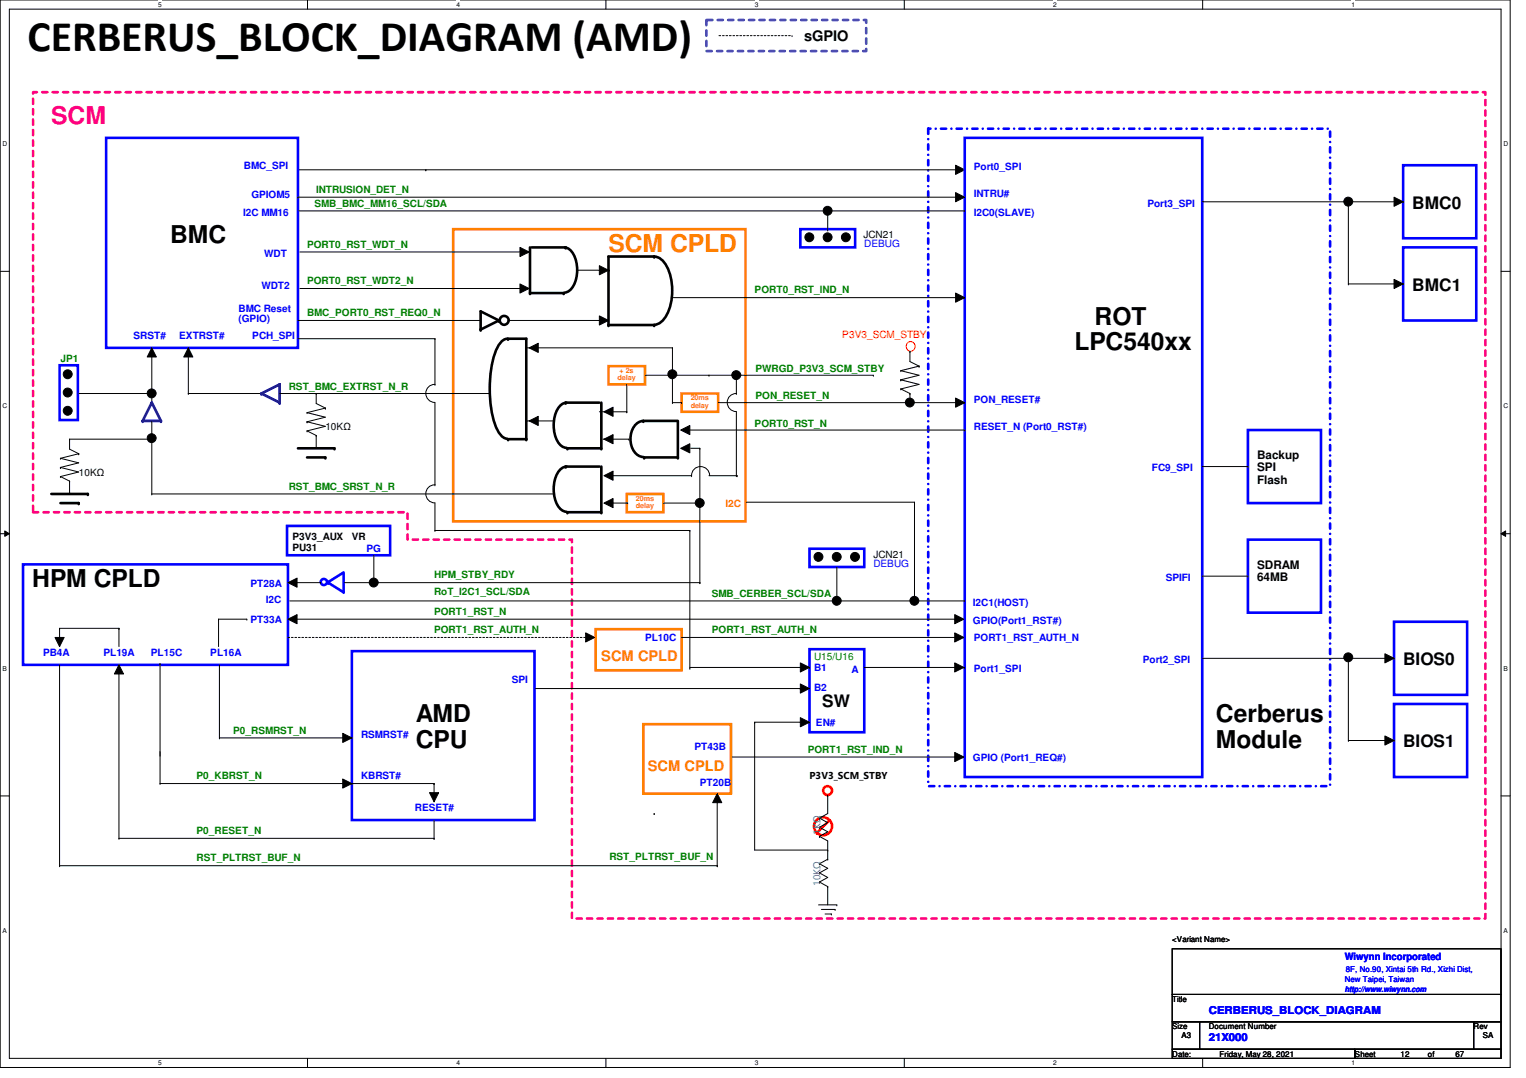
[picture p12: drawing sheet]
<svg xmlns="http://www.w3.org/2000/svg" width="297mm" height="210mm" viewBox="0 0 297 210" stroke-linecap="round" stroke-linejoin="round" font-family="sans-serif">
<path d="M0 0h294v207.9h-294zM1.8 1.8h290.4v204.3h-290.4z" fill="none" stroke="#000" stroke-width=".19"/>
<g fill="#fff">
<path d="M30.8 .2h.7v1.4h-.7z"/>
<path d="M30.8 206.2h.7v1.4h-.7z"/>
</g>
<path d="M59.9 0v1.8M59.9 206.1v1.8" fill="none" stroke="#000" stroke-width=".19"/>
<g fill="#fff">
<path d="M88.9 .2h.6v1.4h-.6z"/>
<path d="M88.9 206.2h.6v1.4h-.6z"/>
</g>
<path d="M117.9 0v1.8M117.9 206.1v1.8" fill="none" stroke="#000" stroke-width=".19"/>
<g fill="#fff">
<path d="M146.9 .2h.7v1.4h-.7z"/>
<path d="M146.9 206.2h.7v1.4h-.7z"/>
</g>
<path d="M176 0v1.8M176 206.1v1.8" fill="none" stroke="#000" stroke-width=".19"/>
<g fill="#fff">
<path d="M205 .2h.7v1.4h-.7z"/>
<path d="M205 206.2h.7v1.4h-.7z"/>
</g>
<path d="M234.1 0v1.8M234.1 206.1v1.8" fill="none" stroke="#000" stroke-width=".19"/>
<g fill="#fff">
<path d="M263.1 .2h.7v1.4h-.7z"/>
<path d="M263.1 206.2h.7v1.4h-.7z"/>
<path d="M.5 27.3h.9v1.4h-.9z"/>
<path d="M292.6 27.3h.9v1.4h-.9z"/>
<path d="M.5 78.4h.9v1.4h-.9z"/>
<path d="M292.6 78.4h.9v1.4h-.9z"/>
</g>
<path d="M0 52.8h1.8M292.2 52.8h1.8" fill="none" stroke="#000" stroke-width=".19"/>
<g fill="#fff">
<path d="M.5 129.5h.8v1.4h-.8z"/>
<path d="M292.6 129.5h.9v1.4h-.9z"/>
</g>
<path d="M0 103.9h1.8M.9 103.4l.9 .5-.9 .5zM292.2 103.9l.9-.5v1zM292.2 103.9h1.8" fill="none" stroke="#000" stroke-width=".19"/>
<path d="M.9 103.4l.9 .5-.9 .5zM292.2 103.9l.9-.5v1z" fill="#000"/>
<g fill="#fff">
<path d="M.5 180.5h.8v1.4h-.8z"/>
<path d="M292.6 180.5h.9v1.4h-.9z"/>
</g>
<g fill="none" stroke="#000" stroke-width=".19">
<path d="M58 38.4h.1M58 38.4h129.6M58.2 33.1h129.6M82.9 33.1h.1M186 32.2l1.8 .9-1.8 .9zM186 37.5l1.8 .9-1.8 .9zM187.8 33.1h.1M234 39.3h39.1M262.5 39.3v16M271.4 38.4l1.7 .9-1.7 .9zM273.1 39.3h.1M58.2 41.1h129.6"/>
<path d="M58.4 49.1h44.2M58.4 56.2h44.2M101.2 48.2l1.8 .9-1.8 .9zM101.2 55.3l1.8 .9-1.8 .9zM102.6 49.1h.1M102.6 56.2h.1M112.4 52.6h6.2M116.7 51.7l1.7 .9-1.7 .9zM118.6 52.6h.1M130.9 58h56.9M161.1 44.8h.1M161.1 41.1v3.7"/>
<path d="M186 57.1l1.8 .9-1.8 .8zM187.8 41.1h.1M187.8 58h.1M262.5 55.3h.1M262.5 55.3h10.6M271.4 54.4l1.7 .9-1.7 .9zM273.1 55.3h.1M29.5 67.7l.9 1.8h-1.7zM29.5 78.4h.1M29.5 67.7v10.7M36.7 67.7l.8 1.8h-1.7zM36.7 76.6h.1"/>
<path d="M36.7 67.7v8.9M58 62.4h35.6M58 66h26.7M84.7 66h.1M84.7 74.8h.1M84.7 66v8.8M93.6 62.4h.1M98.9 62.4h18.7M102.4 67.7h28.5M103 67.7l1.8-.9v1.8zM116.7 61.5l1.7 .9-1.7 .9zM117.6 62.4h.1"/>
<path d="M122 74.8v5.4M125.6 73.1h44.4M130.9 67.7h.1M130.9 73.1h.1M130.9 78.4h.1M130.9 67.7v10.7M138 73.1h.1M170 73.1h.1M175.3 75.7h.1M175.3 74h.1M175.3 72.2h.1M175.3 74l3.6 .8-3.6 .9"/>
<path d="M175.3 72.2l3.6 .9-3.6 .9M175.3 75.7l1.8 .9M177.1 76.6h.1M177.1 68.5h.1M177.1 68.5v1.9M178.9 71.3h.1M178.9 71.3l-3.6 .9M122 80.2h.1M0 155h1.8M292.2 155h1.8"/>
<circle cx="262.4" cy="39.3" r=".87"/>
<circle cx="157.5" cy="46.2" r=".87"/>
<circle cx="161.1" cy="46.2" r=".87"/>
<circle cx="161.1" cy="41" r=".87"/>
<circle cx="164.7" cy="46.2" r=".87"/>
<circle cx="13.2" cy="76.4" r=".87"/>
<circle cx="13.2" cy="80" r=".87"/>
<circle cx="13.2" cy="72.9" r=".87"/>
<circle cx="29.5" cy="76.6" r=".87"/>
<circle cx="130.9" cy="72.9" r=".87"/>
<circle cx="143.3" cy="73" r=".87"/>
</g>
<path d="M140 6.9h14.2M154.2 6.9h.1" fill="none" stroke="#000" stroke-width=".19" stroke-dasharray=".3 .3"/>
<path d="M137.5 3.9h31.1v6h-31.1z" fill="none" stroke="#0080c0" stroke-width=".51" stroke-dasharray="1 1"/>
<path d="M180.7 25.1h78.2v128h-78.2z" fill="none" stroke="#00f" stroke-width=".51" stroke-dasharray="1 1 0 1"/>
<path d="M88.2 44.6h56.9v56.9h-56.9zM118.4 71.3h7.2v3.5h-7.2zM132.7 76.6h7.1v3.6h-7.1zM122 96.2h7.1v3.5h-7.1zM115.9 122.5h16.8v8h-16.8zM125.2 141h17.1v13.5h-17.1z" fill="none" stroke="#ff8000" stroke-width=".51"/>
<g fill="none" stroke="#00f" stroke-width=".51">
<path d="M20.7 26.8h37.3v40.9h-37.3zM187.8 26.8h46.2v124.5h-46.2zM273.1 32.2h14.3v14.2h-14.3zM155.8 44.6h10.7v3.6h-10.7zM273.1 48.2h14.3v14.2h-14.3zM11.6 71.1h3.6v10.7h-3.6zM242.9 83.7h14.2v14.3h-14.2zM4.5 109.9h51.5v19.6h-51.5zM55.9 102.4h20v5.7h-20zM157.6 106.8h10.6v3.6h-10.6zM242.9 105.1h14.2v14.2h-14.2zM68.5 126.8h35.6v32.9h-35.6z"/>
<path d="M157.6 126.4h10.6v16.2h-10.6zM271.4 121.1h14.2v14.2h-14.2zM271.4 137.1h14.2v14.2h-14.2z"/>
</g>
<g fill="#000">
<path d="M186 32.2l1.8 .9-1.8 .9z" fill-rule="evenodd"/>
<path d="M186 37.5l1.8 .9-1.8 .9z" fill-rule="evenodd"/>
<path d="M271.4 38.4l1.7 .9-1.7 .9z" fill-rule="evenodd"/>
<path d="M101.2 48.2l1.8 .9-1.8 .9z" fill-rule="evenodd"/>
<path d="M101.2 55.3l1.8 .9-1.8 .9z" fill-rule="evenodd"/>
<path d="M116.7 51.7l1.7 .9-1.7 .9z" fill-rule="evenodd"/>
<path d="M186 57.1l1.8 .9-1.8 .8z" fill-rule="evenodd"/>
<path d="M271.4 54.4l1.7 .9-1.7 .9z" fill-rule="evenodd"/>
<path d="M29.5 67.7l.9 1.8h-1.7z" fill-rule="evenodd"/>
<path d="M36.7 67.7l.8 1.8h-1.7z" fill-rule="evenodd"/>
<path d="M103 67.7l1.8-.9v1.8z" fill-rule="evenodd"/>
<path d="M116.7 61.5l1.7 .9-1.7 .9z" fill-rule="evenodd"/>
<circle cx="262.4" cy="39.3" r=".87"/>
<circle cx="157.5" cy="46.2" r=".87"/>
<circle cx="161.1" cy="46.2" r=".87"/>
<circle cx="161.1" cy="41" r=".87"/>
<circle cx="164.7" cy="46.2" r=".87"/>
<circle cx="13.2" cy="76.4" r=".87"/>
<circle cx="13.2" cy="80" r=".87"/>
<circle cx="13.2" cy="72.9" r=".87"/>
<circle cx="29.5" cy="76.6" r=".87"/>
<circle cx="130.9" cy="72.9" r=".87"/>
<circle cx="143.3" cy="73" r=".87"/>
</g>
<g fill="none" stroke="#000" stroke-width=".51">
<path d="M103.2 48.2v8.9M103.3 57.1h6.4M103.5 48.2h6.6M109.9 48.2a3.1 3.1 0 0 1 2.3 2.7 6 6 0 0 1-1.4 5.7l-.9 .4M93.6 60.6l3.5 1.8-3.5 1.8zM98.7 66a2.53 2.53 0 0 0-1.8 1.6 22.3 22.3 0 0 0 0 16.2 2.53 2.53 0 0 0 1.8 1.6M98.9 66h3.5v19.5M127.3 63.2a4 4 0 0 0 3.1-3.3 10.5 10.5 0 0 0-1.3-9l-1.1-.8-.7-.1h-8.9v13.3h8.9"/>
<circle cx="98.1" cy="62.4" r=".87"/>
</g>
<g fill="#000">
<circle cx="103.2" cy="57.1" r=".25"/>
<circle cx="109.7" cy="57.1" r=".25"/>
<circle cx="110.1" cy="48.2" r=".25"/>
<circle cx="127.3" cy="50" r=".25"/>
<circle cx="93.6" cy="64.2" r=".25"/>
<circle cx="97.1" cy="62.4" r=".25"/>
<circle cx="98.9" cy="66" r=".25"/>
<circle cx="118.4" cy="63.3" r=".25"/>
<circle cx="127.3" cy="63.3" r=".25"/>
<circle cx="102.4" cy="85.5" r=".25"/>
</g>
<circle cx="177.2" cy="67.4" r=".9" fill="none" stroke="#f00" stroke-width=".19"/>
<path d="M54.4 74.8l-3.5 1.8" fill="none" stroke="#0000a0" stroke-width=".51"/>
<circle cx="54.4" cy="74.8" r=".25" fill="#0000a0"/>
<path d="M54.4 74.8v3.6" fill="none" stroke="#0000a0" stroke-width=".51"/>
<circle cx="54.4" cy="78.4" r=".25" fill="#0000a0"/>
<g fill="none" stroke="#000" stroke-width=".19">
<path d="M15.3 76.6h14.2M29.5 76.6h.1M36.7 76.6h14.2M50.9 76.6h.1M84.7 74.8a1.76 1.76 0 0 0-1.8 1.8 1.76 1.76 0 0 0 1.8 1.8M130.9 78.4h1.8M132.7 78.4h.1M139.8 78.4h48M177.1 70.4l1.8 .9M178.9 71.3h.1M187.8 78.4h.1M59.8 83.9h.1"/>
<path d="M63.3 83l-3.5 .9"/>
</g>
<path d="M50.9 76.6l3.5 1.8" fill="none" stroke="#0000a0" stroke-width=".51"/>
<circle cx="50.9" cy="76.6" r=".25" fill="#0000a0"/>
<g fill="none" stroke="#000" stroke-width=".19">
<path d="M54.4 76.6h40.9M95.3 76.6h.1M143.3 76.6a1.76 1.76 0 0 0-1.7 1.8 1.76 1.76 0 0 0 1.7 1.7M177.1 78.4h.1M177.1 76.6v1.8M59.8 82.1h.1M59.8 82.1l3.5 .9M59.8 83.9l1.7 .9M61.5 84.8h.1M63.3 81.2l-3.5 .9M116.7 80.2h5.3M122 80.2h.1"/>
<circle cx="177.1" cy="78.4" r=".87"/>
</g>
<circle cx="177.1" cy="78.4" r=".87" fill="#000"/>
<path d="M29.5 78.4l1.8 3.6" fill="none" stroke="#0000a0" stroke-width=".51"/>
<circle cx="31.3" cy="82" r=".25" fill="#0000a0"/>
<path d="M27.8 82h3.5" fill="none" stroke="#0000a0" stroke-width=".51"/>
<circle cx="27.8" cy="82" r=".25" fill="#0000a0"/>
<path d="M143.3 76.6h.1M143.3 73.1v3.5M186 77.5l1.8 .9-1.8 .9zM59.8 80.3h.1M59.8 80.3l3.5 .9M102.4 82h5.4M107.8 82h.1" fill="none" stroke="#000" stroke-width=".19"/>
<path d="M186 77.5l1.8 .9-1.8 .9z" fill-rule="evenodd" fill="#000"/>
<path d="M29.5 78.4l-1.7 3.6" fill="none" stroke="#0000a0" stroke-width=".51"/>
<circle cx="29.5" cy="78.4" r=".25" fill="#0000a0"/>
<g fill="none" stroke="#000" stroke-width=".19">
<path d="M61.5 76.6h.1M61.5 76.6v2l1.8 .9M63.3 79.5h.1M63.3 79.5l-3.5 .8M84.7 78.4v16M11.8 92.8h.1M11.8 91h.1M11.8 89.2h.1M11.8 91l3.5 .9-3.5 .9M11.8 89.2l3.5 .9-3.5 .9M11.8 92.8l1.7 .9M13.5 93.7h.1"/>
<path d="M13.5 85.5h.1M13.5 96h.1M13.5 85.5h16M13.5 85.5v2l1.8 .8M13.5 93.7v2.3M15.3 88.3h.1M15.3 88.3l-3.5 .9M29.5 96.2h.1M29.5 85.5h.1M29.5 82v14.2M29.5 96.2h78.4M61.5 87.1h.1"/>
<path d="M61.5 84.8v2.3M84.7 94.4h.1M84.7 94.4a1.76 1.76 0 0 0-1.8 1.8 1.76 1.76 0 0 0 1.8 1.7M84.7 98v5.3M103 82l1.8-.9v1.7zM107.9 96.2h.1M117.4 85.5h5M117.6 80.2l1.7-.9v1.8zM117.6 85.5l1.7-.9v1.8zM117.6 92.6l1.7-.9v1.8zM117.6 98l1.7-.9v1.7zM118.4 92.6h16.2"/>
<path d="M118.4 98h3.8M122.2 98h.1M122.4 85.5h.1M129.1 98h7.3M132.5 83.7l1.8-.9v1.8zM132.5 87.3l1.8-.9v1.8zM134.1 83.7h53.7M134.4 87.3h1.8M134.6 92.6h.1M134.6 92.6a1.76 1.76 0 0 1 1.8-1.8 1.76 1.76 0 0 1 1.7 1.8M136.2 87.3h.1M136.2 87.3v26.2"/>
<path d="M136.4 98h.1M138 92.6h5.5M143.3 92.6h.1M143.3 80.2v12.4M143.5 92.6h.1M145.3 97.8h32.7M178 97.8h.1M178 97.8v19.2M187.8 83.7h.1M234 90.8h8.9M242.9 90.8h.1M72.8 113.5h.1"/>
<path d="M72.8 108.1v5.4M84.7 103.3h.1M84.7 103.3h49.6M134.3 103.3h.1M134.3 103.3v26.8M136.2 113.5h.1M162.9 117h.1M162.9 110.4v6.6M178 117h.1M11.6 122.3h.1M11.6 122.3v3.6M23.2 122.3h.1"/>
<path d="M23.2 122.3v3.6M42.5 120.6h.1M42.5 120.6v5.3M134.3 130.1h.1"/>
<circle cx="29.5" cy="85.3" r=".87"/>
<circle cx="136.2" cy="97.9" r=".87"/>
<circle cx="159.3" cy="108.4" r=".87"/>
<circle cx="162.9" cy="108.4" r=".87"/>
<circle cx="166.4" cy="108.4" r=".87"/>
</g>
<g fill="none" stroke="#000" stroke-width=".51">
<path d="M110.1 78.4h6.6M110.3 78.4a3 3 0 0 0-2.3 2.7 6 6 0 0 0 1.3 5.7l1 .4M117 78.4v8.9M10 96.2h7.1M11.8 98h3.5M58 87.3h7.1M59.8 89.1h3.5M98.9 85.5h3.5M110.1 90.8h6.6M110.3 90.8a3 3 0 0 0-2.3 2.8 6 6 0 0 0 1.3 5.7l1 .4M110.4 87.3h6.4M110.4 99.7h6.4"/>
<path d="M117 90.8v8.9M125.4 89.1h6.4M131.8 82h-6.6a3.1 3.1 0 0 0-2.5 3.5 3.3 3.3 0 0 0 2.5 3.5M131.9 82v7.1"/>
</g>
<g fill="#000">
<circle cx="110.1" cy="78.4" r=".25"/>
<circle cx="15.3" cy="98" r=".25"/>
<circle cx="17.1" cy="96.2" r=".25"/>
<circle cx="63.3" cy="89.1" r=".25"/>
<circle cx="65.1" cy="87.3" r=".25"/>
<circle cx="98.9" cy="85.5" r=".25"/>
<circle cx="110.1" cy="90.8" r=".25"/>
<circle cx="110.4" cy="99.7" r=".25"/>
<circle cx="110.4" cy="87.3" r=".25"/>
<circle cx="117" cy="99.7" r=".25"/>
<circle cx="117" cy="87.3" r=".25"/>
<circle cx="125.2" cy="82" r=".25"/>
<circle cx="125.4" cy="89.1" r=".25"/>
<circle cx="131.9" cy="89.1" r=".25"/>
</g>
<g fill="#000">
<path d="M103 82l1.8-.9v1.7z" fill-rule="evenodd"/>
<path d="M117.6 80.2l1.7-.9v1.8z" fill-rule="evenodd"/>
<path d="M117.6 85.5l1.7-.9v1.8z" fill-rule="evenodd"/>
<path d="M117.6 92.6l1.7-.9v1.8z" fill-rule="evenodd"/>
<path d="M117.6 98l1.7-.9v1.7z" fill-rule="evenodd"/>
<path d="M132.5 83.7l1.8-.9v1.8z" fill-rule="evenodd"/>
<path d="M132.5 87.3l1.8-.9v1.8z" fill-rule="evenodd"/>
<circle cx="29.5" cy="85.3" r=".87"/>
<circle cx="136.2" cy="97.9" r=".87"/>
<circle cx="159.3" cy="108.4" r=".87"/>
<circle cx="162.9" cy="108.4" r=".87"/>
<circle cx="166.4" cy="108.4" r=".87"/>
</g>
<path d="M6.4 17.9h282.7v161h-177.8v-73.8h-32v-5.4h-72.9z" fill="none" stroke="#ff0080" stroke-width=".51" stroke-dasharray="1 1"/>
<path d="M66.9 111.7v3.5" fill="none" stroke="#00f" stroke-width=".51"/>
<circle cx="66.9" cy="115.2" r=".25" fill="#00f"/>
<path d="M66.9 111.5l-2.9 1.7" fill="none" stroke="#00f" stroke-width=".51"/>
<circle cx="64" cy="113.2" r=".25" fill="#00f"/>
<g fill="#000">
<path d="M56 113.5l1.8-.9v1.7z" fill-rule="evenodd"/>
<circle cx="72.7" cy="113.4" r=".87"/>
</g>
<g fill="none" stroke="#000" stroke-width=".19">
<path d="M56 113.5l1.8-.9v1.7zM56.4 113.5h6M62.4 113.5h.1M67.1 113.5h69.1M136.2 113.5h.1M234 112.2h8.9M242.9 112.2h.1"/>
<circle cx="72.7" cy="113.4" r=".87"/>
</g>
<g fill="none" stroke="#00f" stroke-width=".51">
<path d="M63.9 113.5l2.8 1.7"/>
<circle cx="63.1" cy="113.3" r=".61"/>
</g>
<circle cx="63.9" cy="113.5" r=".25" fill="#00f"/>
<g fill="none" stroke="#000" stroke-width=".19">
<path d="M56.4 117h131.4M185.8 119.7l1.8 .9-1.8 .9zM187.8 117h.1M10.7 124.1h1.8l-.9 1.8zM11.6 122.3h11.6M23.2 129.5l.8 1.7h-1.7zM23.2 122.3h.1M31.2 129.2h.1M31.2 129.2v23.4M42.5 120.6h5.5M42.7 129.5v14.2M48 120.6h.1"/>
<path d="M56 120.6l1.8-.9v1.8zM56 120.6h129.8M104.2 134.1h51.6M114 123.2l1.8 .9-1.8 .9zM132.7 124.1h53.7M134.3 130h23.3M155.8 129.1l1.8 .9-1.8 .9zM155.8 133.2l1.8 .9-1.8 .9zM155.8 139.7l1.8 .9-1.8 .9zM155.8 134.1h.1M157.6 130h.1M168.2 130h19.6"/>
<path d="M185.8 123.2l1.8 .9-1.8 .9zM185.8 129.1l1.8 .9-1.8 .9zM185.8 120.6h.1M187.8 130h.1M234 128.2h37.4M262.5 128.2v16M269.6 127.3l1.8 .9-1.8 .9zM271.4 128.2h.1M31.2 152.6h.1M31.2 152.6h53.3M42.7 143.7h.1M42.7 143.7h25.8"/>
<path d="M66.7 142.8l1.8 .9-1.8 .9zM66.7 151.7l1.8 .9-1.8 .9zM68.5 143.7h.1M68.5 152.6h.1M83.6 154.3h1.8l-.9 1.8zM84.5 152.6h.1M84.5 152.6v3.5M84.5 159.7v3.5M139.6 154.5l.9 1.8h-1.8zM142.4 147.4h44.9M146.9 140.6h.1M146.9 140.6v24.9"/>
<path d="M146.9 140.6h10.7M157.6 140.6h.1M185.8 146.5l1.8 .9-1.8 .9zM187.3 147.4h.1M262.5 144.2h.1M262.5 144.2h8.9M269.6 143.3l1.8 .9-1.8 .9zM271.4 144.2h.1M84.5 163.2h.1"/>
<circle cx="162.9" cy="117" r=".87"/>
<circle cx="178" cy="117" r=".87"/>
<circle cx="262.4" cy="128" r=".87"/>
</g>
<g fill="#000">
<path d="M10.7 124.1h1.8l-.9 1.8z" fill-rule="evenodd"/>
<path d="M23.2 129.5l.8 1.7h-1.7z" fill-rule="evenodd"/>
<path d="M56 120.6l1.8-.9v1.8z" fill-rule="evenodd"/>
<path d="M114 123.2l1.8 .9-1.8 .9z" fill-rule="evenodd"/>
<path d="M155.8 129.1l1.8 .9-1.8 .9z" fill-rule="evenodd"/>
<path d="M155.8 133.2l1.8 .9-1.8 .9z" fill-rule="evenodd"/>
<path d="M185.8 119.7l1.8 .9-1.8 .9z" fill-rule="evenodd"/>
<path d="M185.8 123.2l1.8 .9-1.8 .9z" fill-rule="evenodd"/>
<path d="M185.8 129.1l1.8 .9-1.8 .9z" fill-rule="evenodd"/>
<path d="M269.6 127.3l1.8 .9-1.8 .9z" fill-rule="evenodd"/>
<path d="M66.7 142.8l1.8 .9-1.8 .9z" fill-rule="evenodd"/>
<path d="M66.7 151.7l1.8 .9-1.8 .9z" fill-rule="evenodd"/>
<path d="M83.6 154.3h1.8l-.9 1.8z" fill-rule="evenodd"/>
<path d="M139.6 154.5l.9 1.8h-1.8z" fill-rule="evenodd"/>
<path d="M155.8 139.7l1.8 .9-1.8 .9z" fill-rule="evenodd"/>
<path d="M185.8 146.5l1.8 .9-1.8 .9z" fill-rule="evenodd"/>
<path d="M269.6 143.3l1.8 .9-1.8 .9z" fill-rule="evenodd"/>
<circle cx="162.9" cy="117" r=".87"/>
<circle cx="178" cy="117" r=".87"/>
<circle cx="262.4" cy="128" r=".87"/>
</g>
<path d="M56 124.1h58.7M114.7 124.1h.1" fill="none" stroke="#000" stroke-width=".19" stroke-dasharray=".3 .3"/>
<g fill="none" stroke="#f00" stroke-width=".51">
<path d="M161.5 159.7l-2.5 2.4"/>
<circle cx="161.1" cy="153.9" r=".87"/>
</g>
<circle cx="159" cy="162.1" r=".25" fill="#f00"/>
<g fill="none" stroke="#000" stroke-width=".19">
<path d="M11.6 129.5v39.1M23.2 129.5v33.7M127.3 158.4h.1M139.6 154.9v13.7M159.5 159.3h.1M159.5 159.3l1.6 .9-1.6 .9M161.1 154.9h.1M161.1 154.9v3.5l-1.6 .9M11.6 168.6h.1M11.6 168.6h128M23.2 163.2h.1M23.2 163.2h61.3"/>
<path d="M84.5 163.2h.1M139.6 168.6h.1M146.9 165.5h14.2M159.3 176.2h3.6M159.5 162.9h.1M159.5 161.1h.1M159.5 171.7h.1M159.5 170h.1M159.5 168.2h.1M159.5 162.9l1.6 .8v3.6M159.5 161.1l1.6 .9-1.6 .9M159.5 171.7l1.6 .9"/>
<path d="M159.5 170l1.6 .9-1.6 .8M159.5 168.2l1.6 .9-1.6 .9M159.9 177.1h2.7M160.6 178h1.2M161.1 167.3h.1M161.1 165.5h.1M161.1 172.6h.1M161.1 172.6v3.6M161.1 167.3l-1.6 .9M161.8 178h.1M162.6 177.1h.1M162.9 176.2h.1"/>
<path d="M228.2 184.7h64v8.9h-64zM228.2 193.6h64v5.4h-64zM228.2 199h5.3v5.3h-5.3zM233.5 199h53.3v5.3h-53.3zM286.8 199h5.4v5.3h-5.4zM228.2 204.3h35.5v1.8h-35.5zM263.7 204.3h28.5v1.8h-28.5z"/>
</g>
<circle cx="160.2" cy="160.9" r="1.76" fill="none" stroke="#f00" stroke-width=".51"/>
<text font-size="8.5" x="5.4" y="9.9">CERBERUS_BLOCK_DIAGRAM (AMD)</text>
<text font-size="4.8" fill="#ff0080" x="10" y="24.2">SCM</text>
<g font-size="4.8">
<text x="33.1" y="47.3">BMC</text>
<text x="213.1" y="63.3">ROT</text>
<text x="209.1" y="68.2">LPC540xx</text>
<text x="6.3" y="114.3">HPM CPLD</text>
<text x="80.9" y="140.6">AMD</text>
<text x="236.7" y="140.6">Cerberus</text>
<text x="80.9" y="145.6">CPU</text>
<text x="236.7" y="145.6">Module</text>
</g>
<text font-size="4.8" fill="#ff8000" x="118.4" y="49.1">SCM CPLD</text>
<g font-size="3.3">
<text x="274.9" y="40.6">BMC0</text>
<text x="274.9" y="56.6">BMC1</text>
<text x="273.1" y="129.5">BIOS0</text>
<text x="160.1" y="137.7">SW</text>
<text x="273.1" y="145.5">BIOS1</text>
</g>
<text font-size="2.8" x="156.5" y="8">sGPIO</text>
<g font-size="2.8" fill="#ff8000">
<text x="117" y="128.7">SCM CPLD</text>
<text x="126.1" y="150">SCM CPLD</text>
</g>
<g font-size="2.3">
<text x="244.7" y="89.4">Backup</text>
<text x="244.7" y="91.8">SPI</text>
<text x="244.7" y="94.1">Flash</text>
<text x="244.7" y="110.7">SDRAM</text>
<text x="244.7" y="113.1">64MB</text>
</g>
<g font-size="2.1" fill="#00f">
<text x="235.3" y="197.4">CERBERUS_BLOCK_DIAGRAM</text>
<text x="235.3" y="202.7">21X000</text>
</g>
<g font-size="1.9" fill="#00f">
<text x="47.5" y="32.9">BMC_SPI</text>
<text x="189.6" y="33.1">Port0_SPI</text>
<text x="47.3" y="42">I2C MM16</text>
<text x="48.9" y="38.6">GPIOM5</text>
<text x="189.6" y="38.4">INTRU#</text>
<text x="189.6" y="42">I2C0(SLAVE)</text>
<text x="223.3" y="40.2">Port3_SPI</text>
<text x="51.4" y="50">WDT</text>
<text x="168.2" y="48.2">DEBUG</text>
<text x="50.9" y="56.2">WDT2</text>
<text x="26" y="66">SRST#</text>
<text x="34.9" y="66">EXTRST#</text>
<text x="46.4" y="60.7">BMC Reset</text>
<text x="46.4" y="62.7">(GPIO)</text>
<text x="49.1" y="66">PCH_SPI</text>
<text x="189.6" y="83.8">RESET_N (Port0_RST#)</text>
<text x="189.6" y="78.4">PON_RESET#</text>
<text x="224.2" y="91.8">FC9_SPI</text>
<text x="71.3" y="107.4">PG</text>
<text x="170" y="110.4">DEBUG</text>
<text x="226.9" y="113.1">SPIFI</text>
<text x="48.8" y="114.4">PT28A</text>
<text x="51.8" y="117.4">I2C</text>
<text x="189.4" y="117.9">I2C1(HOST)</text>
<text x="48.8" y="121.3">PT33A</text>
<text x="125.6" y="124.8">PL10C</text>
<text x="189.4" y="121.5">GPIO(Port1_RST#)</text>
<text x="189.6" y="124.8">PORT1_RST_AUTH_N</text>
<text x="8.4" y="127.7">PB4A</text>
<text x="20.1" y="127.7">PL19A</text>
<text x="29.4" y="127.7">PL15C</text>
<text x="40.9" y="127.7">PL16A</text>
<text x="158.5" y="130.7">B1</text>
<text x="165.7" y="131.1">A</text>
<text x="189.6" y="130.9">Port1_SPI</text>
<text x="222.5" y="129.1">Port2_SPI</text>
<text x="99.6" y="133.1">SPI</text>
<text x="158.5" y="134.6">B2</text>
<text x="70.3" y="143.7">RSMRST#</text>
<text x="158.8" y="141.4">EN#</text>
<text x="135.2" y="146">PT43B</text>
<text x="189.4" y="148.2">GPIO (Port1_REQ#)</text>
<text x="70.3" y="151.7">KBRST#</text>
<text x="136.2" y="153.1">PT20B</text>
<text x="80.8" y="157.9">RESET#</text>
<text x="261.7" y="186.9">Wiwynn Incorporated</text>
</g>
<g font-size="1.9" fill="#008000">
<text x="61.2" y="40.4">SMB_BMC_MM16_SCL/SDA</text>
<text x="61.5" y="37.5">INTRUSION_DET_N</text>
<text x="59.8" y="48.2">PORT0_RST_WDT_N</text>
<text x="59.8" y="55.3">PORT0_RST_WDT2_N</text>
<text x="146.9" y="57.1">PORT0_RST_IND_N</text>
<text x="59.8" y="61.6">BMC_PORT0_RST_REQ0_N</text>
<text x="11.8" y="70.4">JP1</text>
<text x="56.2" y="75.9">RST_BMC_EXTRST_N_R</text>
<text x="147.1" y="72.4">PWRGD_P3V3_SCM_STBY</text>
<text x="147.1" y="77.7">PON_RESET_N</text>
<text x="146.9" y="83.1">PORT0_RST_N</text>
<text x="56.2" y="95.5">RST_BMC_SRST_N_R</text>
<text x="84.5" y="112.6">HPM_STBY_RDY</text>
<text x="84.5" y="119.7">PORT1_RST_N</text>
<text x="84.5" y="116">RoT_I2C1_SCL/SDA</text>
<text x="138.6" y="116.2">SMB_CERBER_SCL/SDA</text>
<text x="84.5" y="123.3">PORT1_RST_AUTH_N</text>
<text x="138.6" y="123.3">PORT1_RST_AUTH_N</text>
<text x="158.5" y="128.6">U15/U16</text>
<text x="45.4" y="142.8">P0_RSMRST_N</text>
<text x="157.2" y="146.6">PORT1_RST_IND_N</text>
<text x="38.3" y="151.7">P0_KBRST_N</text>
<text x="38.3" y="167.7">RST_PLTRST_BUF_N</text>
<text x="38.3" y="162.4">P0_RESET_N</text>
<text x="118.6" y="167.5">RST_PLTRST_BUF_N</text>
</g>
<g font-size="1.9">
<text x="168.1" y="46.4">JCN21</text>
<text x="63.3" y="83.7">10KΩ</text>
<text x="15.3" y="92.6">10KΩ</text>
<text x="56.9" y="107.3">PU31</text>
<text x="56.9" y="105.1">P3V3_AUX</text>
<text x="68.5" y="105.1">VR</text>
<text x="170" y="108.6">JCN21</text>
<text x="157.6" y="151.6">P3V3_SCM_STBY</text>
</g>
<text font-size="1.9" fill="#f00" x="164" y="65.8">P3V3_SCM_STBY</text>
<text font-size="1.9" fill="#ff8000" x="141.2" y="98.7">I2C</text>
<g font-size="1.9" fill="#408080">
<text x="159.7" y="162.5" transform="rotate(-90 159.7 162.5)">1KΩ</text>
<text x="159.7" y="172.5" transform="rotate(-90 159.7 172.5)">10KΩ</text>
</g>
<g font-size="1.6">
<text x="228.2" y="183.5">&lt;Variant Name&gt;</text>
<text x="228.2" y="195.1">Title</text>
<text x="228.2" y="200.4">Size</text>
<text x="230" y="202.2">A3</text>
<text x="235.3" y="200.4">Document Number</text>
<text x="286.8" y="200.4">Rev</text>
<text x="288.6" y="202.2">SA</text>
<text x="228.2" y="205.7">Date:</text>
<text x="237.4" y="205.7">Friday, May 28, 2021</text>
<text x="263.7" y="205.7">Sheet</text>
<text x="272.6" y="205.7">12</text>
<text x="278" y="205.7">of</text>
<text x="283.3" y="205.7">67</text>
</g>
<g font-size="1.6" fill="#00f">
<text x="261.7" y="191.1">New Taipei, Taiwan</text>
<text x="262" y="189.2">8F, No.90, Xintai 5th Rd., Xizhi Dist,</text>
<text x="261.7" y="193.1">http://www.wiwynn.com</text>
</g>
<g font-size="1.4" fill="#ff8000">
<text x="120.2" y="74">delay</text>
<text x="120.6" y="72.6">+ 2s</text>
<text x="134.4" y="77.9">20ms</text>
<text x="134.4" y="79.4">delay</text>
<text x="123.8" y="97.5">20ms</text>
<text x="123.8" y="98.9">delay</text>
</g>
<g font-size="1.3">
<text x="30.8" y="1.3">5</text>
<text x="88.9" y="1.3">4</text>
<text x="146.9" y="1.3">3</text>
<text x="205" y="1.3">2</text>
<text x="263.1" y="1.3">1</text>
<text x=".5" y="28.4">D</text>
<text x="292.6" y="28.4">D</text>
<text x=".5" y="79.5">C</text>
<text x="292.6" y="79.5">C</text>
<text x=".5" y="130.6">B</text>
<text x="292.6" y="130.6">B</text>
<text x=".5" y="181.7">A</text>
<text x="292.6" y="181.7">A</text>
<text x="30.8" y="207.4">5</text>
<text x="88.9" y="207.4">4</text>
<text x="146.9" y="207.4">3</text>
<text x="205" y="207.4">2</text>
<text x="263.1" y="207.4">1</text>
</g>
</svg>
